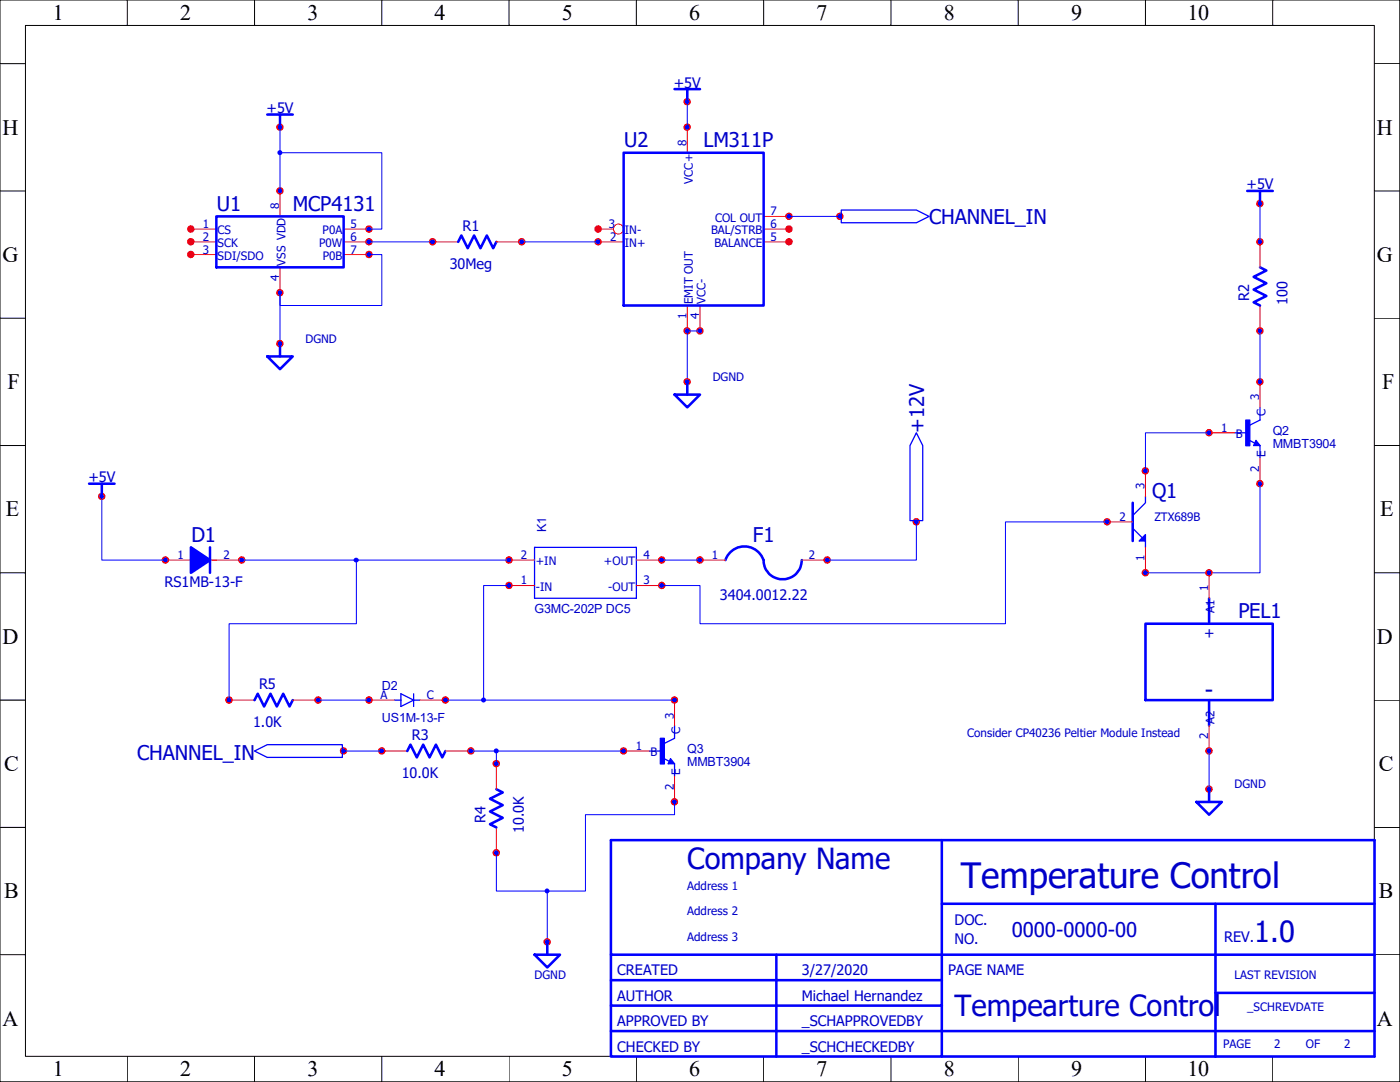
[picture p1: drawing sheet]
<svg xmlns="http://www.w3.org/2000/svg" width="279mm" height="216mm" viewBox="0 0 279 216" stroke-linecap="round" stroke-linejoin="round" font-family="sans-serif">
<g fill="none" stroke="#000" stroke-width=".2">
<path d="M0 0h279.4v215.9h-279.4zM0 12.7h5.1M5.1 5.1h269.2v205.7h-269.2zM25.4 0v5.1M50.8 0v5.1M76.2 0v5.1M101.6 0v5.1M127 0v5.1M152.4 0v5.1M177.8 0v5.1M203.2 0v5.1M228.6 0v5.1"/>
<path d="M254 0v5.1M274.3 12.7h5.1M0 38.1h5.1M274.3 38.1h5.1M0 63.5h5.1M274.3 63.5h5.1M0 88.9h5.1M274.3 88.9h5.1M0 114.3h5.1M274.3 114.3h5.1M0 139.7h5.1M274.3 139.7h5.1"/>
<path d="M0 165.1h5.1M274.3 165.1h5.1M0 190.5h5.1M274.3 190.5h5.1M25.4 210.8v5.1M50.8 210.8v5.1M76.2 210.8v5.1M101.6 210.8v5.1M127 210.8v5.1M152.4 210.8v5.1M177.8 210.8v5.1M203.2 210.8v5.1"/>
<path d="M228.6 210.8v5.1M254 210.8v5.1"/>
</g>
<g fill="none" stroke="#00f" stroke-width=".51">
<path d="M134.6 17.8h5.1M137.2 17.8v2.5M53.3 22.9h5.1M55.9 22.9v2.5M124.5 30.5h27.9v30.5h-27.9zM43.2 43.2h25.4v10.1h-25.4zM91.4 48.3l.7-1.3 1.2 2.5 1.3-2.5 1.3 2.5 1.3-2.5 1.2 2.5 .7-1.2M251.5 53.3l1.2 .7-2.5 1.2 2.5 1.3-2.5 1.3 2.5 1.3-2.5 1.2 1.3 .7M144.8 111.8a4 4 0 0 1 3.8-2.8 4 4 0 0 1 3.8 2.8 3.8 3.8 0 0 0 3.8 3.8 3.8 3.8 0 0 0 3.8-3.8M226.1 100.3v7.6M50.8 139.7l.6-1.3 1.3 2.6 1.3-2.6 1.2 2.6 1.3-2.6 1.3 2.6 .6-1.3M81.3 149.9l.6-1.3 1.3 2.5 1.3-2.5 1.2 2.5 1.3-2.5 1.3 2.5 .6-1.2"/>
<path d="M99.1 157.5l1.2 .6-2.5 1.3 2.5 1.3-2.5 1.2 2.5 1.3-2.5 1.3 1.3 .6M188 167.6v28h-66.1v-5.1M121.9 195.6v5.1h66.1v-5.1M154.9 190.5v20.3M188 180.3h86.3M242.6 180.3v30.5M242.6 198.1h31.7M274.3 190.5h-152.4v-22.9h152.4v43.2h-86.3M121.9 200.7v5h66.1v-5M121.9 205.7v5.1h66.1v-5.1h86.3"/>
</g>
<g fill="none" stroke="#f00" stroke-width=".2">
<path d="M55.9 38.1v5.1M137.2 25.4v5.1M38.1 50.8h5.1M38.1 48.3h5.1M38.1 45.7h5.1M55.9 53.3v5.1M68.6 50.8h5.1M68.6 48.3h5.1M68.6 45.7h5.1M86.4 48.3h5M99.1 48.3h5M119.4 48.3h5.1"/>
<path d="M119.4 45.7h3M152.4 48.3h5.1M152.4 45.7h5.1M152.4 43.2h5.1M251.5 48.3v5M137.2 61v5M139.7 61v5M251.5 61v5M251.5 76.2v5.1M228.6 94v5.1M241.3 86.4h5.1M251.5 91.4v5.1"/>
<path d="M101.6 111.8h5.1M101.6 116.8h5.1M127 111.8h5.1M127 116.8h5.1M139.7 111.8h5.1M160 111.8h5.1M221 104.1h5.1M228.6 109.2v5.1M45.7 139.7h5.1M58.4 139.7h5.1M134.6 139.7v5.1M76.2 149.9h5.1"/>
<path d="M88.9 149.9h5.1M99.1 152.4v5.1M124.5 149.9h5M134.6 154.9v5.1M99.1 165.1v5.1"/>
<circle cx="123.4" cy="45.7" r=".99"/>
</g>
<g fill="#f00" stroke="#f00" stroke-width=".25">
<circle cx="55.9" cy="58.4" r=".61"/>
<circle cx="73.6" cy="50.8" r=".61"/>
<circle cx="73.6" cy="48.2" r=".61"/>
<circle cx="73.6" cy="45.7" r=".61"/>
<circle cx="55.9" cy="38.1" r=".61"/>
<circle cx="38.1" cy="50.8" r=".61"/>
<circle cx="38.1" cy="48.2" r=".61"/>
<circle cx="38.1" cy="45.7" r=".61"/>
<circle cx="137.1" cy="66" r=".61"/>
<circle cx="139.7" cy="66" r=".61"/>
<circle cx="157.5" cy="48.2" r=".61"/>
<circle cx="157.5" cy="45.7" r=".61"/>
<circle cx="157.5" cy="43.2" r=".61"/>
<circle cx="137.1" cy="25.4" r=".61"/>
<circle cx="119.4" cy="48.2" r=".61"/>
<circle cx="119.4" cy="45.7" r=".61"/>
<circle cx="86.3" cy="48.2" r=".61"/>
<circle cx="104.1" cy="48.2" r=".61"/>
<circle cx="228.6" cy="114.3" r=".61"/>
<circle cx="221" cy="104.1" r=".61"/>
<circle cx="228.6" cy="94" r=".61"/>
<circle cx="251.4" cy="66" r=".61"/>
<circle cx="251.4" cy="48.2" r=".61"/>
<circle cx="241.3" cy="86.3" r=".61"/>
<circle cx="251.4" cy="96.5" r=".61"/>
<circle cx="251.4" cy="76.2" r=".61"/>
<circle cx="132.1" cy="111.7" r=".61"/>
<circle cx="132.1" cy="116.8" r=".61"/>
<circle cx="101.6" cy="111.7" r=".61"/>
<circle cx="101.6" cy="116.8" r=".61"/>
<circle cx="76.2" cy="149.8" r=".61"/>
<circle cx="94" cy="149.8" r=".61"/>
<circle cx="99" cy="170.2" r=".61"/>
<circle cx="99" cy="152.4" r=".61"/>
<circle cx="45.7" cy="139.7" r=".61"/>
<circle cx="63.5" cy="139.7" r=".61"/>
<circle cx="139.7" cy="111.7" r=".61"/>
<circle cx="165.1" cy="111.7" r=".61"/>
<circle cx="124.4" cy="149.8" r=".61"/>
<circle cx="134.6" cy="160" r=".61"/>
<circle cx="134.6" cy="139.7" r=".61"/>
<circle cx="55.9" cy="25.4" r=".61"/>
<circle cx="137.1" cy="20.3" r=".61"/>
</g>
<g fill="#00f" stroke="#00f" stroke-width=".2">
<circle cx="55.8" cy="58.4" r=".37"/>
<circle cx="73.6" cy="50.8" r=".37"/>
<circle cx="73.6" cy="48.2" r=".37"/>
<circle cx="73.6" cy="45.7" r=".37"/>
<circle cx="55.8" cy="38.1" r=".37"/>
<circle cx="137.1" cy="66" r=".37"/>
<circle cx="139.7" cy="66" r=".37"/>
<circle cx="157.4" cy="43.2" r=".37"/>
<circle cx="137.1" cy="25.4" r=".37"/>
<circle cx="119.3" cy="48.2" r=".37"/>
<circle cx="86.3" cy="48.2" r=".37"/>
<circle cx="104.1" cy="48.2" r=".37"/>
<circle cx="228.6" cy="114.3" r=".37"/>
<circle cx="220.9" cy="104.1" r=".37"/>
<circle cx="228.6" cy="94" r=".37"/>
<circle cx="251.4" cy="66" r=".35"/>
<circle cx="251.4" cy="48.2" r=".35"/>
<circle cx="241.3" cy="86.3" r=".37"/>
<circle cx="251.4" cy="96.5" r=".35"/>
<circle cx="251.4" cy="76.2" r=".35"/>
<circle cx="132" cy="111.7" r=".37"/>
<circle cx="132" cy="116.8" r=".37"/>
<circle cx="101.6" cy="111.7" r=".37"/>
<circle cx="101.6" cy="116.8" r=".37"/>
<circle cx="76.2" cy="149.8" r=".37"/>
<circle cx="93.9" cy="149.8" r=".37"/>
<circle cx="99" cy="170.2" r=".37"/>
<circle cx="99" cy="152.4" r=".37"/>
<circle cx="45.7" cy="139.7" r=".37"/>
<circle cx="63.5" cy="139.7" r=".37"/>
<circle cx="139.7" cy="111.7" r=".37"/>
<circle cx="165.1" cy="111.7" r=".37"/>
<circle cx="124.4" cy="149.8" r=".37"/>
<circle cx="134.6" cy="160" r=".37"/>
<circle cx="134.6" cy="139.7" r=".37"/>
<circle cx="55.8" cy="25.4" r=".37"/>
<circle cx="137.1" cy="20.3" r=".37"/>
</g>
<g fill="none" stroke="#00f" stroke-width=".25">
<path d="M228.6 99.1v1.2l-2.5 2.6M246.4 86.4h2.5M249.2 87.8l1.2 .6M250.7 87.9l.8 1h-1.3zM250.7 88.4l.1 .2h-.4l.3-.5 .5 .7h-.8M251.5 81.3v2.5l-2.1 1M251.5 88.9v2.5M106.7 109.2h20.3v10.2h-20.3zM226.1 105.4l2.5 2.5v1.3M129.5 149.9h2.6M132.4 151.3l1.2 .6M133.8 151.4l.8 1h-1.3z"/>
<path d="M133.8 151.9l.2 .3h-.4l.2-.5 .6 .6h-.8M134.6 144.8v2.5l-2 1M134.6 152.4v2.5"/>
</g>
<g fill="#00f" stroke="#00f" stroke-width=".25">
<path d="M227.3 107.9l1.3-1.2v1.2z"/>
<path d="M248.6 83.8h.8v5.1h-.8z" fill-rule="evenodd"/>
<path d="M131.8 147.3h.8v5.1h-.8z" fill-rule="evenodd"/>
</g>
<path d="M55.9 25.4v12.7M73.7 50.8h2.5v10.2h-20.3v-2.6v10.2" fill="none" stroke="#00f" stroke-width=".2"/>
<circle cx="55.9" cy="30.5" r=".5" fill="#00f"/>
<path d="M55.9 30.5h20.3v15.2h-2.5M137.2 20.3v5.1M73.7 48.3h12.7M104.1 48.3h15.3M139.7 66h-2.5v10.2M101.6 116.8h-5.1v22.9h-7.6" fill="none" stroke="#00f" stroke-width=".2"/>
<g fill="#f00" stroke="#f00" stroke-width=".25">
<circle cx="55.9" cy="68.6" r=".61"/>
<circle cx="137.1" cy="76.2" r=".61"/>
<circle cx="33" cy="111.7" r=".61"/>
<circle cx="48.2" cy="111.7" r=".61"/>
<circle cx="88.9" cy="139.7" r=".61"/>
<circle cx="73.6" cy="139.7" r=".61"/>
</g>
<g fill="#00f" stroke="#00f" stroke-width=".2">
<circle cx="55.8" cy="68.6" r=".37"/>
<circle cx="137.1" cy="76.2" r=".37"/>
<circle cx="33" cy="111.7" r=".37"/>
<circle cx="48.2" cy="111.7" r=".37"/>
<circle cx="88.9" cy="139.7" r=".37"/>
<circle cx="73.6" cy="139.7" r=".37"/>
</g>
<path d="M53.3 71.1h5.1l-2.5 2.6zM55.9 68.6v2.5M134.6 78.7h5.1l-2.5 2.6zM137.2 76.2v2.5M41.9 109.2v5.1" fill="none" stroke="#00f" stroke-width=".51"/>
<path d="M33 111.8h5.1M43.2 111.8h5.1M73.7 139.7h5M83.8 139.7h5.1" fill="none" stroke="#f00" stroke-width=".2"/>
<path d="M38.1 109.2l3.8 2.6-3.8 2.5z" fill="#00f" stroke="#00f" stroke-width=".51"/>
<path d="M41.9 111.8h1.3" fill="none" stroke="#f00" stroke-width=".25"/>
<path d="M78.7 139.7h1.3M80 138.4l2.5 1.3-2.5 1.3zM82.5 138.4v2.6M82.5 139.7h1.3" fill="none" stroke="#00f" stroke-width=".25"/>
<circle cx="96.5" cy="139.7" r=".5" fill="#00f"/>
<path d="M132.1 111.8h7.6M96.5 139.7h38.1M124.5 149.9h-25.4v2.5" fill="none" stroke="#00f" stroke-width=".2"/>
<circle cx="99" cy="149.8" r=".5" fill="#00f"/>
<path d="M48.3 111.8h53.3M94 149.9h5.1" fill="none" stroke="#00f" stroke-width=".2"/>
<circle cx="71.1" cy="111.8" r=".5" fill="#00f"/>
<path d="M20.3 99.1v12.7h12.7M71.1 111.8v12.7h-25.4v15.2M63.5 139.7h10.2M134.6 160v2.6h-17.8v15.2h-17.7v-7.6" fill="none" stroke="#00f" stroke-width=".2"/>
<circle cx="20.3" cy="99" r=".61" fill="#f00" stroke="#f00" stroke-width=".25"/>
<circle cx="20.3" cy="99" r=".35" fill="#00f" stroke="#00f" stroke-width=".2"/>
<path d="M17.8 96.5h5.1M20.3 96.5v2.6" fill="none" stroke="#00f" stroke-width=".51"/>
<circle cx="109.2" cy="177.8" r=".49" fill="#00f"/>
<path d="M157.5 43.2h10.1M251.5 40.6v7.7M251.5 66v10.2M241.3 86.4h-12.7v7.6M251.5 96.5v17.8h-22.9M68.6 149.9h7.6M109.2 177.8v10.2" fill="none" stroke="#00f" stroke-width=".2"/>
<g fill="#f00" stroke="#f00" stroke-width=".25">
<circle cx="109.2" cy="187.9" r=".61"/>
<circle cx="68.6" cy="149.8" r=".61"/>
<circle cx="167.6" cy="43.2" r=".61"/>
<circle cx="251.4" cy="40.6" r=".61"/>
</g>
<g fill="#00f" stroke="#00f" stroke-width=".2">
<circle cx="109.2" cy="187.9" r=".37"/>
<circle cx="68.5" cy="149.8" r=".37"/>
<circle cx="167.6" cy="43.2" r=".37"/>
<circle cx="251.4" cy="40.6" r=".35"/>
</g>
<path d="M248.9 38.1h5.1M251.5 38.1v2.5M106.7 190.5h5.1l-2.6 2.5zM109.2 188v2.5" fill="none" stroke="#00f" stroke-width=".51"/>
<path d="M167.9 41.9h15l2.5 1.3-2.5 1.2h-15zM50.8 149.9l2.5-1.3h15v2.5h-15z" fill="none" stroke="#00f" stroke-width=".25"/>
<circle cx="241.3" cy="114.3" r=".5" fill="#00f"/>
<path d="M182.9 104.1v7.7h-17.8M221 104.1h-20.3v20.4h-61v-7.7h-7.6M241.3 114.3h.1M241.3 149.9v7.6" fill="none" stroke="#00f" stroke-width=".2"/>
<g fill="#f00" stroke="#f00" stroke-width=".25">
<circle cx="182.9" cy="104.1" r=".61"/>
<circle cx="241.3" cy="114.3" r=".61"/>
<circle cx="241.3" cy="149.8" r=".61"/>
<circle cx="241.3" cy="157.5" r=".61"/>
</g>
<g fill="#00f" stroke="#00f" stroke-width=".2">
<circle cx="182.8" cy="104.1" r=".37"/>
<circle cx="241.3" cy="114.3" r=".37"/>
<circle cx="241.3" cy="149.8" r=".37"/>
<circle cx="241.3" cy="157.5" r=".37"/>
</g>
<path d="M182.9 86.4l1.2 2.5v15h-2.5v-15z" fill="none" stroke="#00f" stroke-width=".25"/>
<path d="M241.3 119.4v5.1M228.6 124.5h25.4v15.2h-25.4zM241.3 139.7v5.1M241.3 157.5v2.5M238.8 160h5l-2.5 2.6z" fill="none" stroke="#00f" stroke-width=".51"/>
<path d="M241.3 114.3v5.1M241.3 144.8v5.1" fill="none" stroke="#f00" stroke-width=".2"/>
<text font-size="7" fill="#0000c8" x="191.8" y="177.1">Temperature Control</text>
<g font-size="5.8" fill="#0000c8">
<text x="137.2" y="173.4">Company Name</text>
<text x="250.3" y="188">1.0</text>
<text x="190.5" y="202.6">Tempearture Control</text>
</g>
<text font-size="4.6" fill="#0000c8" x="240.5" y="139.2">-</text>
<g font-size="4.4">
<text x="10.5" y="4">1</text>
<text x="35.9" y="4">2</text>
<text x="61.3" y="4">3</text>
<text x="86.7" y="4">4</text>
<text x="112.1" y="4">5</text>
<text x="137.5" y="4">6</text>
<text x="162.9" y="4">7</text>
<text x="188.3" y="4">8</text>
<text x="213.7" y="4">9</text>
<text x="237" y="4">10</text>
<text x=".5" y="26.8">H</text>
<text x="274.8" y="26.8">H</text>
<text x=".5" y="52.2">G</text>
<text x="274.8" y="52.2">G</text>
<text x="1.5" y="77.6">F</text>
<text x="275.8" y="77.6">F</text>
<text x="1.1" y="103">E</text>
<text x="275.5" y="103">E</text>
<text x=".5" y="128.4">D</text>
<text x="274.8" y="128.4">D</text>
<text x=".8" y="153.8">C</text>
<text x="275.2" y="153.8">C</text>
<text x=".8" y="179.2">B</text>
<text x="275.2" y="179.2">B</text>
<text x=".5" y="204.6">A</text>
<text x="274.8" y="204.6">A</text>
<text x="10.5" y="214.8">1</text>
<text x="35.9" y="214.8">2</text>
<text x="61.3" y="214.8">3</text>
<text x="86.7" y="214.8">4</text>
<text x="112.1" y="214.8">5</text>
<text x="137.5" y="214.8">6</text>
<text x="162.9" y="214.8">7</text>
<text x="188.3" y="214.8">8</text>
<text x="213.7" y="214.8">9</text>
<text x="237" y="214.8">10</text>
</g>
<g font-size="4" fill="#0000c8">
<text x="124.6" y="29.4">U2</text>
<text x="140.4" y="29.4">LM311P</text>
<text x="43.3" y="42.1">U1</text>
<text x="58.4" y="42.1">MCP4131</text>
<text x="185.4" y="44.7">CHANNEL_IN</text>
<text x="184.4" y="86.4" transform="rotate(-90 184.4 86.4)">+12V</text>
<text x="229.9" y="99.3">Q1</text>
<text x="38.2" y="108.2">D1</text>
<text x="150.2" y="108.2">F1</text>
<text x="247.1" y="123.4">PEL1</text>
<text x="27.3" y="151.6">CHANNEL_IN</text>
<text x="201.9" y="186.9">0000-0000-00</text>
</g>
<g font-size="2.9" fill="#0000c8">
<text x="134.5" y="17.5">+5V</text>
<text x="53.2" y="22.6">+5V</text>
<text x="248.8" y="37.8">+5V</text>
<text x="92.3" y="46.1">R1</text>
<text x="89.7" y="53.7">30Meg</text>
<text x="249.3" y="60.1" transform="rotate(-90 249.3 60.1)">R2</text>
<text x="256.9" y="60.8" transform="rotate(-90 256.9 60.8)">100</text>
<text x="17.7" y="96.2">+5V</text>
<text x="32.9" y="117.2">RS1MB-13-F</text>
<text x="143.7" y="119.7">3404.0012.22</text>
<text x="240.3" y="127.3">+</text>
<text x="51.7" y="137.5">R5</text>
<text x="50.5" y="145.1">1.0K</text>
<text x="82.2" y="147.7">R3</text>
<text x="80.2" y="155.3">10.0K</text>
<text x="96.9" y="164.3" transform="rotate(-90 96.9 164.3)">R4</text>
<text x="104.5" y="166.2" transform="rotate(-90 104.5 166.2)">10.0K</text>
<text x="190.5" y="184.5">DOC.</text>
<text x="190.5" y="188.3">NO.</text>
<text x="244.3" y="188">REV.</text>
<text x="123.2" y="194.6">CREATED</text>
<text x="160" y="194.6">3/27/2020</text>
<text x="189.2" y="194.6">PAGE NAME</text>
<text x="123.2" y="199.7">AUTHOR</text>
<text x="160" y="199.7">Michael Hernandez</text>
<text x="123.2" y="204.8">APPROVED BY</text>
<text x="123.2" y="209.9">CHECKED BY</text>
<text x="160" y="209.9">_SCHCHECKEDBY</text>
<text x="160" y="204.8">_SCHAPPROVEDBY</text>
</g>
<g font-size="2.5" fill="#0000c8">
<text x="254" y="86.8">Q2</text>
<text x="254" y="89.4">MMBT3904</text>
<text x="109" y="106.2" transform="rotate(-90 109 106.2)">K1</text>
<text x="106.7" y="122.4">G3MC-202P DC5</text>
<text x="76.2" y="137.6">D2</text>
<text x="76.2" y="144">US1M-13-F</text>
<text x="137.2" y="150.3">Q3</text>
<text x="137.2" y="152.9">MMBT3904</text>
</g>
<g font-size="2.3" fill="#0000c8">
<text x="137" y="29.1" transform="rotate(-90 137 29.1)">8</text>
<text x="55.7" y="41.8" transform="rotate(-90 55.7 41.8)">8</text>
<text x="138.3" y="36.6" transform="rotate(-90 138.3 36.6)">VCC+</text>
<text x="40.5" y="45.5">1</text>
<text x="43.4" y="46.8">CS</text>
<text x="64.4" y="46.8">P0A</text>
<text x="70" y="45.5">5</text>
<text x="121.5" y="45.5">3</text>
<text x="124.7" y="46.8">IN-</text>
<text x="141.9" y="46.8">BAL/STRB</text>
<text x="142.7" y="44.2">COL OUT</text>
<text x="153.8" y="45.5">6</text>
<text x="153.8" y="43">7</text>
<text x="40.5" y="50.6">3</text>
<text x="40.5" y="48">2</text>
<text x="43.4" y="51.9">SDI/SDO</text>
<text x="43.4" y="49.3">SCK</text>
<text x="57" y="53.1" transform="rotate(-90 57 53.1)">VSS VDD</text>
<text x="63.7" y="49.3">P0W</text>
<text x="64.4" y="51.9">P0B</text>
<text x="70" y="50.6">7</text>
<text x="70" y="48">6</text>
<text x="121.8" y="48">2</text>
<text x="124.7" y="49.3">IN+</text>
<text x="142.6" y="49.3">BALANCE</text>
<text x="153.8" y="48">5</text>
<text x="55.7" y="56" transform="rotate(-90 55.7 56)">4</text>
<text x="137" y="63.6" transform="rotate(-90 137 63.6)">1</text>
<text x="138.3" y="60.7" transform="rotate(-90 138.3 60.7)">EMIT OUT</text>
<text x="139.5" y="63.6" transform="rotate(-90 139.5 63.6)">4</text>
<text x="140.8" y="60.7" transform="rotate(-90 140.8 60.7)">VCC-</text>
<text x="61" y="68.4">DGND</text>
<text x="142.2" y="76">DGND</text>
<text x="251.3" y="79.9" transform="rotate(-90 251.3 79.9)">3</text>
<text x="252.6" y="82.9" transform="rotate(-90 252.6 82.9)">C</text>
<text x="243.7" y="86.1">1</text>
<text x="246.6" y="87.4">B</text>
<text x="251.3" y="94.1" transform="rotate(-90 251.3 94.1)">2</text>
<text x="252.6" y="91.2" transform="rotate(-90 252.6 91.2)">E</text>
<text x="228.4" y="97.7" transform="rotate(-90 228.4 97.7)">3</text>
<text x="223.4" y="103.9">2</text>
<text x="230.4" y="103.9">ZTX689B</text>
<text x="35.4" y="111.5">1</text>
<text x="44.6" y="111.5">2</text>
<text x="104" y="111.5">2</text>
<text x="106.9" y="112.8">+IN</text>
<text x="120.5" y="112.8">+OUT</text>
<text x="128.4" y="111.5">4</text>
<text x="142.1" y="111.5">1</text>
<text x="161.4" y="111.5">2</text>
<text x="228.4" y="111.9" transform="rotate(-90 228.4 111.9)">1</text>
<text x="104" y="116.6">1</text>
<text x="106.9" y="117.9">-IN</text>
<text x="121.4" y="117.9">-OUT</text>
<text x="128.4" y="116.6">3</text>
<text x="241.1" y="118" transform="rotate(-90 241.1 118)">1</text>
<text x="242.4" y="122.3" transform="rotate(-90 242.4 122.3)">A1</text>
<text x="75.9" y="139.5">A</text>
<text x="85.2" y="139.5">C</text>
<text x="134.5" y="143.4" transform="rotate(-90 134.5 143.4)">3</text>
<text x="126.9" y="149.6">1</text>
<text x="135.7" y="146.4" transform="rotate(-90 135.7 146.4)">C</text>
<text x="193" y="147.1">Consider CP40236 Peltier Module Instead</text>
<text x="241.1" y="147.4" transform="rotate(-90 241.1 147.4)">2</text>
<text x="242.4" y="144.5" transform="rotate(-90 242.4 144.5)">A2</text>
<text x="129.8" y="150.9">B</text>
<text x="135.7" y="154.7" transform="rotate(-90 135.7 154.7)">E</text>
<text x="134.5" y="157.6" transform="rotate(-90 134.5 157.6)">2</text>
<text x="246.4" y="157.3">DGND</text>
<text x="137.2" y="177.6">Address 1</text>
<text x="137.2" y="182.7">Address 2</text>
<text x="137.2" y="187.7">Address 3</text>
<text x="106.7" y="195.4">DGND</text>
<text x="246.4" y="195.4">LAST REVISION</text>
<text x="248.9" y="201.7">_SCHREVDATE</text>
<text x="244.1" y="209.1">PAGE</text>
<text x="254.3" y="209.1">2</text>
<text x="260.6" y="209.1">OF</text>
<text x="268.2" y="209.1">2</text>
</g>
</svg>
